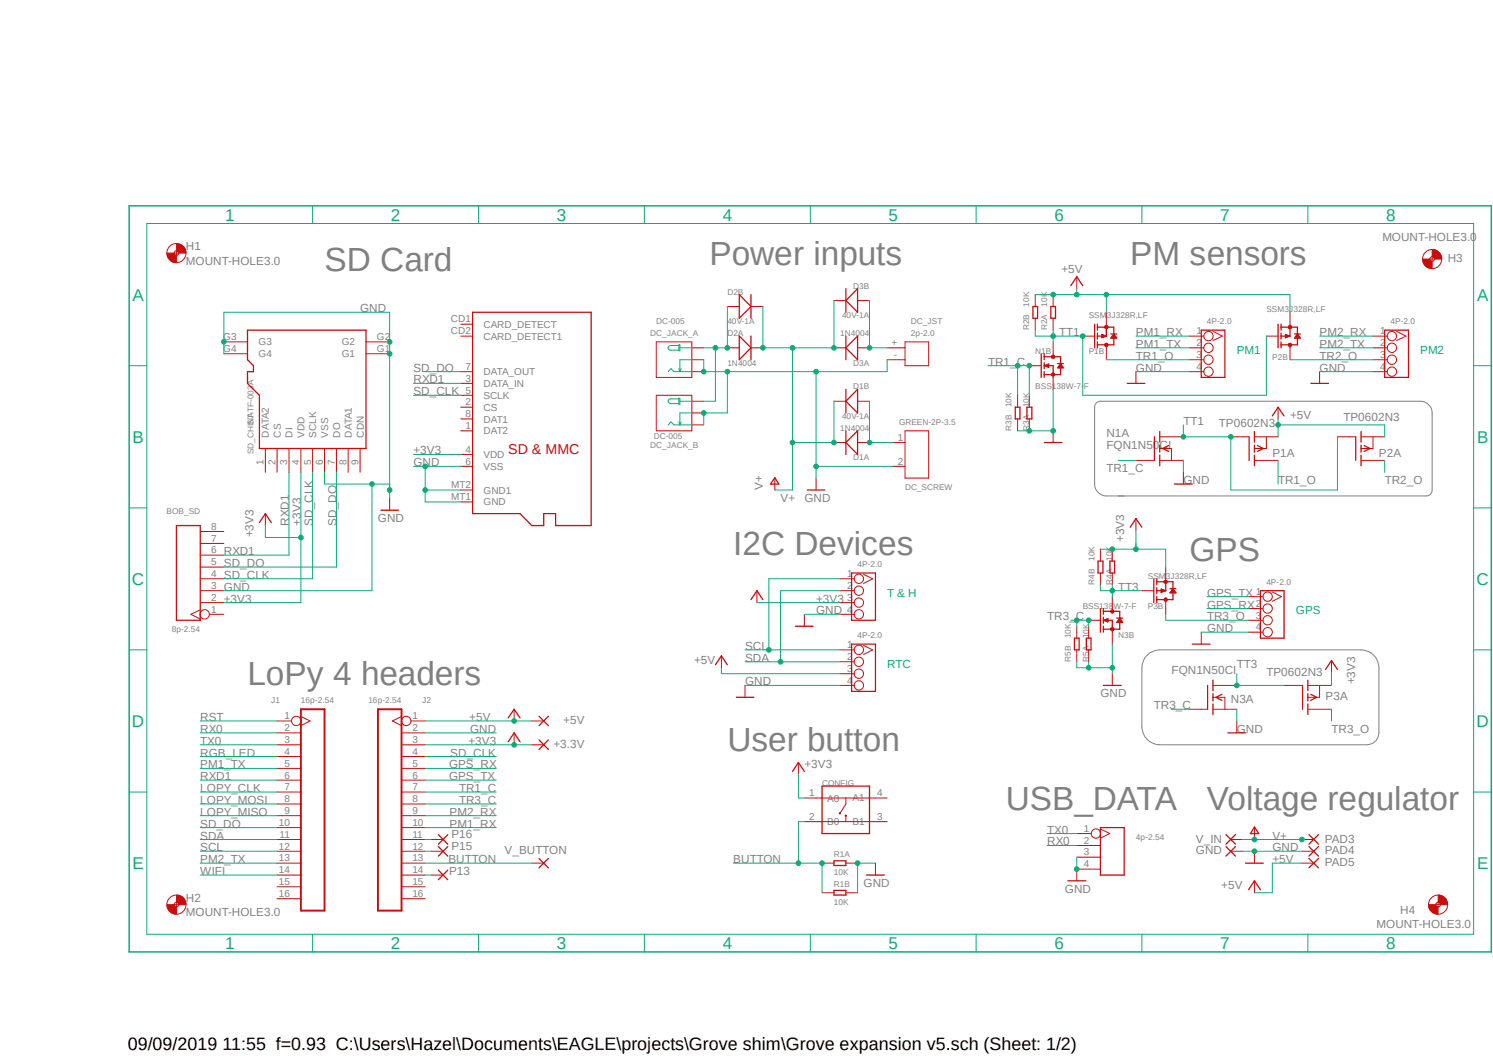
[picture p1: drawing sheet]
<svg xmlns="http://www.w3.org/2000/svg" width="297mm" height="210mm" viewBox="0 0 297 210" stroke-linecap="round" stroke-linejoin="round" font-family="sans-serif">
<path d="M25.4 40.6l271.7 149.1M297.1 40.6l-271.7 149.1" fill="none" stroke="#fff" stroke-width=".2"/>
<path d="M218.2 80l.7-.2h63.6a2.35 2.35 0 0 1 2.4 2.3v15.4a1.18 1.18 0 0 1-1.2 1.1h-63.6a2.35 2.35 0 0 1-2.3-2.3v-15.3v-.4zM228.2 130.3a3.7 3.7 0 0 1 2.5-1.1h40.1a3.6 3.6 0 0 1 3.5 3.6v13a2.43 2.43 0 0 1-2.4 2.3h-41.2a3.6 3.6 0 0 1-3.5-3.5v-11.8a3.7 3.7 0 0 1 1-2.5z" fill="none" stroke="#808080" stroke-width=".2"/>
<g fill="none" stroke="#c90d0c" stroke-width=".25">
<path d="M213 56.8l1.2-1.8 1.2 1.8M49.2 65.7h23.6v23.5h-21.2v-10.6l-2.4-2.4v-2.3h1.2v-1.2l-1.2-1.2zM147.1 66.8l2.3 2.4-2.3 2.3zM149.4 66.8v4.7M168.3 66.8v4.7M170.6 66.8v4.7l-2.3-2.3zM209 61h1v2.3h-1zM224.2 76.2h3.6M239 65.7h4.7v9.4h-4.7zM260.8 76.2h3.5M275.5 65.7h4.7v9.4h-4.7zM154.1 95l.8 1.3h-1.6z"/>
<path d="M160.6 97.5h3.5M168.3 85.7v4.7M170.6 85.7v4.7l-2.3-2.4zM204.3 81h1v2.3h-1zM207.7 88h3.5M51.6 103.9l1.2-1.7 1.2 1.7M75.8 101.5h3.5M169.4 114h4.8v9.4h-4.8zM250.7 117.5h4.7v9.4h-4.7zM146.5 138.7h3.5M169.4 128.1h4.8v9.4h-4.8zM237.2 128.1h3.5"/>
<path d="M101.1 142.8l1.2-1.7 1.2 1.7M101.1 147.5l1.2-1.7 1.2 1.7M157.6 153.4l1.2-1.8 1.2 1.8M165.9 171.2h2.4v.9h-2.4zM172.4 174h3.5M212.4 175.2h3.6M218.9 164.6h4.7v9.4h-4.7zM247.8 171.7h3.5M248.4 177l1.2-1.8 1.1 1.8M249.6 164.5l.8 1.3h-1.6z"/>
</g>
<g fill="none" stroke="#c90d0c" stroke-width=".2">
<path d="M209.5 58.6v2.4M214.2 55v2.4M44.5 68h4.7M44.5 70.4h4.7M72.8 68h4.7M72.8 70.4h4.7M130.6 68h7v7.1h-7zM137.6 69.2h2.4M137.6 71.5h2.4M137.6 73.9h2.4M144.7 69.2h2.4M149.4 69.2h2.4"/>
<path d="M165.9 69.2h2.4M170.6 69.2h2.4M176.5 69.2h3.5M176.5 71.5h3.5M180 68h4.7v4.7h-4.7zM204.8 78.6v2.4M209.5 63.3v2.4M226 73.9v2.3M236.6 66.8h2.9M236.6 69.2h2.9M236.6 71.5h2.9M236.6 73.9h2.9"/>
<path d="M241.3 65.9l1.9 .9-1.9 .9M262.5 73.9v2.3M273.1 66.8h2.9M273.1 69.2h2.9M273.1 71.5h2.9M273.1 73.9h2.9M277.8 65.9l1.9 .9-1.9 .9M52.8 89.2v4.7M55.1 89.2v4.7M57.5 89.2v4.7M59.9 89.2v4.7M62.2 89.2v4.7"/>
<path d="M64.6 89.2v4.7M66.9 89.2v4.7M69.3 89.2v4.7M71.6 89.2v4.7M77.5 99.1v2.4M154.1 95.1v2.4M162.3 95.1v2.4M165.9 88h2.4M170.6 88h2.4M177.7 88h2.3M177.7 92.8h2.3M180 85.7h4.7v9.4h-4.7z"/>
<path d="M204.8 83.3v2.4M209.5 85.7v2.3M52.8 102.2v2.3M167.1 115.1h2.9M167.1 117.5h2.9M167.1 119.8h2.9M171.8 114.2l1.8 .9-1.8 .9M248.4 118.7h2.8M253.1 117.7l1.8 1-1.8 .9M148.2 136.3v2.4M167.1 122.2h2.9M167.1 129.2h2.9"/>
<path d="M167.1 131.6h2.9M167.1 134h2.9M167.1 136.3h2.9M171.8 128.4l1.8 .8-1.8 1M239 125.7v2.4M248.4 121h2.8M248.4 123.4h2.8M248.4 125.7h2.8M102.3 141.1v2.3M102.3 145.8v2.3M158.8 151.6v2.4M163.5 171.7h2.4"/>
<path d="M168.3 171.7h2.3M174.2 171.7v2.3M214.2 165.8h2.9M214.2 168.1h4.7M214.2 170.5h4.7M218.9 164.8l1.9 1-1.9 .9M218.9 172.8h-4.7v2.4M249.6 164.6v2.4M249.6 169.3v2.4M249.6 175.2v2.3"/>
<circle cx="240.4" cy="73.9" r=".93"/>
<circle cx="240.4" cy="71.5" r=".93"/>
<circle cx="240.4" cy="66.8" r=".93"/>
<circle cx="240.4" cy="69.2" r=".93"/>
<circle cx="276.9" cy="69.2" r=".93"/>
<circle cx="276.9" cy="66.8" r=".93"/>
<circle cx="276.9" cy="71.5" r=".93"/>
<circle cx="276.9" cy="73.9" r=".93"/>
<circle cx="170.9" cy="117.5" r=".93"/>
<circle cx="170.9" cy="115.1" r=".93"/>
<circle cx="170.9" cy="119.8" r=".93"/>
<circle cx="252.2" cy="118.7" r=".93"/>
<circle cx="170.9" cy="134" r=".93"/>
<circle cx="170.9" cy="131.6" r=".93"/>
<circle cx="170.9" cy="129.2" r=".93"/>
<circle cx="170.9" cy="122.2" r=".93"/>
<circle cx="170.9" cy="136.3" r=".93"/>
<circle cx="252.2" cy="123.4" r=".93"/>
<circle cx="252.2" cy="121" r=".93"/>
<circle cx="252.2" cy="125.7" r=".93"/>
<circle cx="218" cy="165.8" r=".93"/>
</g>
<path d="M35.1 48.5a1.77 1.77 0 0 1 1.9 1.8h-1.4l-.3-.4h-.2z" fill-rule="evenodd" fill="#c90d0c"/>
<path d="M35.1 48.5a1.77 1.77 0 0 1 1.9 1.8h-1.4l-.3-.4h-.2z" fill="none" stroke="#c90d0c" stroke-width=".2"/>
<path d="M33.2 50.3h1.4l.3 .5h.2v1.4a1.84 1.84 0 0 1-1.9-1.9z" fill-rule="evenodd" fill="#c90d0c"/>
<g fill="none" stroke="#c90d0c" stroke-width=".2">
<path d="M33.2 50.3h1.4l.3 .5h.2v1.4a1.84 1.84 0 0 1-1.9-1.9zM34.6 50.3h1M35.1 49.9v.9"/>
<circle cx="35.1" cy="50.3" r="1.91"/>
<circle cx="35.1" cy="50.3" r=".46"/>
</g>
<path d="M35.1 178a1.84 1.84 0 0 1 1.9 1.9h-1.4l-.3-.4h-.2z" fill-rule="evenodd" fill="#c90d0c"/>
<path d="M35.1 178a1.84 1.84 0 0 1 1.9 1.9h-1.4l-.3-.4h-.2z" fill="none" stroke="#c90d0c" stroke-width=".2"/>
<path d="M33.2 179.9h1.4l.5 .5v1.4a1.84 1.84 0 0 1-1.9-1.9z" fill-rule="evenodd" fill="#c90d0c"/>
<g fill="none" stroke="#c90d0c" stroke-width=".2">
<path d="M33.2 179.9h1.4l.5 .5v1.4a1.84 1.84 0 0 1-1.9-1.9zM34.6 179.9h1M35.1 179.5v.9"/>
<circle cx="35.1" cy="179.9" r="1.91"/>
<circle cx="35.1" cy="179.9" r=".46"/>
</g>
<path d="M284.9 49.6a1.9 1.9 0 0 1 1.9 1.9h-1.4l-.2-.4h-.3z" fill-rule="evenodd" fill="#c90d0c"/>
<path d="M284.9 49.6a1.9 1.9 0 0 1 1.9 1.9h-1.4l-.2-.4h-.3z" fill="none" stroke="#c90d0c" stroke-width=".2"/>
<path d="M283 51.5h1.4l.1 .3 .4 .2v1.4a1.77 1.77 0 0 1-1.9-1.9z" fill-rule="evenodd" fill="#c90d0c"/>
<g fill="none" stroke="#c90d0c" stroke-width=".2">
<path d="M283 51.5h1.4l.1 .3 .4 .2v1.4a1.77 1.77 0 0 1-1.9-1.9zM284.4 51.5h1M284.9 51.1v.9"/>
<circle cx="284.9" cy="51.5" r="1.91"/>
<circle cx="284.9" cy="51.5" r=".46"/>
</g>
<path d="M286.1 178a1.84 1.84 0 0 1 1.9 1.9h-1.4l-.3-.4h-.2z" fill-rule="evenodd" fill="#c90d0c"/>
<path d="M286.1 178a1.84 1.84 0 0 1 1.9 1.9h-1.4l-.3-.4h-.2z" fill="none" stroke="#c90d0c" stroke-width=".2"/>
<path d="M284.2 179.9h1.4l.2 .4 .3 .1v1.4a1.91 1.91 0 0 1-1.9-1.9z" fill-rule="evenodd" fill="#c90d0c"/>
<g fill="none" stroke="#c90d0c" stroke-width=".2">
<path d="M91.7 76.2h2.3M91.7 78.6h2.3M91.7 73.9h2.3M91.7 64.5h2.3M91.7 66.8h2.3M256.3 66.8h.3M256.6 64.5v.6M256.6 68.6v.6M91.7 81h2.3M91.7 92.8h2.3M91.7 90.4h2.3M91.7 83.3h2.3"/>
<path d="M91.7 85.7h2.3M91.7 99.8h2.3M91.7 97.5h2.3M39.8 119.8h4.7M39.8 117.5h4.7M39.8 115.1h4.7M39.8 112.8h4.7M39.8 110.4h4.7M39.8 108.1h4.7M39.8 105.7h4.7M39.8 121.3l-1.8 .9 1.8 .9M41.7 122.2h2.8"/>
<path d="M143.5 130.4v2.4M160 122.2v2.3M284.2 179.9h1.4l.2 .4 .3 .1v1.4a1.91 1.91 0 0 1-1.9-1.9zM285.6 179.9h1M286.1 179.5v.9"/>
<circle cx="40.7" cy="122.2" r=".93"/>
<circle cx="286.1" cy="179.9" r="1.91"/>
<circle cx="286.1" cy="179.9" r=".46"/>
</g>
<g fill="none" stroke="#c90d0c" stroke-width=".25">
<path d="M94 62.1h23.6v42.4h-7.1v-2.3h-2.3v2.3h-2.4l-2.3-2.3h-9.5zM254.3 64.5v4.7M254.8 65.1h3.3v3.5h-3.3M254.8 64.5v1.2M254.8 66.3v1.1M254.8 68v1.2M254.8 66.8h1.5M255.7 66.5l.9 .3M255.7 66.5v.6M255.7 66.5l.6 .3M256.2 66.7l-.5 .4M256.3 66.8l-.6 .3"/>
<path d="M256.6 65.1v1.7M256.6 66.8l-.9 .3M257.5 66.4h1.2M258.1 66.4l.6 .8h-1.2zM258.1 66.8l-.3 .4M258.1 66.8l.3 .4M258.1 66.8l-.3 .3M258.1 66.8l.3 .3M35.1 104.5h4.7v18.9h-4.7zM142.3 132.2l1.2-1.8 1.2 1.8M158.2 124.5h3.6"/>
</g>
<path d="M256.4 68.3h.5v.5l-.3 .2-.2-.2-.1-.2h.5l-.2 .1-.3-.1z" fill-rule="evenodd" fill="#c90d0c"/>
<path d="M256.4 68.3h.5v.5l-.3 .2-.2-.2-.1-.2h.5l-.2 .1-.3-.1z" fill="none" stroke="#c90d0c" stroke-width=".2"/>
<path d="M256.4 64.8h.5v.5h-.5l-.1-.2 .3-.2 .2 .2-.2 .1-.3-.1z" fill-rule="evenodd" fill="#c90d0c"/>
<path d="M219.8 66.8h.3M220.1 64.5v.6M220.1 68.6v.6M251.9 66.8h2.4M256.4 64.8h.5v.5h-.5l-.1-.2 .3-.2 .2 .2-.2 .1-.3-.1zM256.6 62.1v2.4M256.6 69.2v2.3" fill="none" stroke="#c90d0c" stroke-width=".2"/>
<g fill="none" stroke="#c90d0c" stroke-width=".25">
<path d="M217.8 64.5v4.7M218.3 65.1h3.3v3.5h-3.3M218.3 64.5v1.2M218.3 66.3v1.1M218.3 68v1.2M218.3 66.8h1.5M219.2 66.5l.9 .3M219.2 66.5v.6M219.2 66.5l.6 .3M219.6 66.7l-.4 .4M219.8 66.8l-.6 .3M220.1 65.1v1.7"/>
<path d="M220.1 66.8l-.9 .3M221 66.4h1.2M221.6 66.4l.6 .8h-1.2zM221.6 66.8l-.3 .4M221.6 66.8l.3 .4M221.6 66.8l-.3 .3M221.6 66.8l.3 .3"/>
</g>
<path d="M219.8 68.3h.5l.2 .3-.2 .2-.2 .2-.3-.2v-.2h.4l-.1 .1-.3-.1z" fill-rule="evenodd" fill="#c90d0c"/>
<path d="M219.8 68.3h.5l.2 .3-.2 .2-.2 .2-.3-.2v-.2h.4l-.1 .1-.3-.1z" fill="none" stroke="#c90d0c" stroke-width=".2"/>
<path d="M219.8 64.8h.5l.2 .3-.2 .2h-.5v-.2l.3-.2 .1 .2-.1 .1-.3-.1z" fill-rule="evenodd" fill="#c90d0c"/>
<path d="M209.5 70.4v.6M209.5 74.5v.6M215.4 66.8h2.4M219.8 64.8h.5l.2 .3-.2 .2h-.5v-.2l.3-.2 .1 .2-.1 .1-.3-.1zM220.1 62.1v2.4M220.1 69.2v2.3" fill="none" stroke="#c90d0c" stroke-width=".2"/>
<g fill="none" stroke="#c90d0c" stroke-width=".25">
<path d="M207.1 70.4v4.7M207.7 71h3.3v3.5h-3.3M207.7 70.4v1.1M207.7 72.1v1.2M207.7 73.9v1.2M208 72.7h1.5v1.8M208 72.7l.6 .3M208.2 72.6l.4 .4M208.6 72.4l-.9 .3 .9 .3M208.6 72.4v.6M208.6 72.4l-.6 .3M210.4 72.3h1.1"/>
<path d="M211 72.3l.5 .9h-1.1zM211 72.7l.2 .5M211 72.7l-.3 .5M211 72.7l.2 .3M211 72.7l-.3 .3"/>
</g>
<path d="M209.3 70.7h.5v.5h-.5l-.2-.2 .4-.2 .1 .2-.1 .1-.4-.1z" fill-rule="evenodd" fill="#c90d0c"/>
<path d="M209.3 70.7h.5v.5h-.5l-.2-.2 .4-.2 .1 .2-.1 .1-.4-.1z" fill="none" stroke="#c90d0c" stroke-width=".2"/>
<path d="M209.3 74.3l.2-.2 .3 .2v.4l-.3 .1-.2-.1-.2-.2 .4-.1 .1 .1h-.5z" fill-rule="evenodd" fill="#c90d0c"/>
<g fill="none" stroke="#c90d0c" stroke-width=".2">
<path d="M165.9 59.8h2.4M170.6 59.8h2.4M206 58.6v2.4M144.7 61h2.4M149.4 61h2.4M165.9 79.8h2.4M170.6 79.8h2.4M202.4 78.6v2.4M204.8 72.7h2.3M206 63.3v2.4M209.3 74.3l.2-.2 .3 .2v.4l-.3 .1-.2-.1-.2-.2 .4-.1 .1 .1h-.5zM209.5 68v2.4"/>
<path d="M209.5 75.1v2.3M202.4 83.3v2.4M221.3 109.2v2.4M221.3 114v2.3M231.6 117.5h.3M231.9 115.1v.6M231.9 119.3v.5M216.6 124.5v2.4M216.6 129.2v2.4M221.3 134v2.3M55.1 143.4h2.9M55.1 145.8h4.8"/>
<path d="M55.1 148.1h4.8M55.1 150.5h4.8M55.1 152.8h4.8M55.1 155.2h4.8M55.1 157.5h4.8M55.1 159.9h4.8M59.9 142.5l1.8 .9-1.8 .9M79.9 145.8h4.7M79.9 148.1h4.7M79.9 150.5h4.7M79.9 152.8h4.7M79.9 155.2h4.7"/>
<path d="M79.9 157.5h4.7M79.9 159.9h4.7M79.9 142.5l-1.8 .9 1.8 .9M81.7 143.4h2.9M105.8 143.4h2.4M105.8 148.1h2.4M55.1 162.2h4.8M55.1 164.6h4.8M55.1 167h4.8M55.1 169.3h4.8M55.1 171.7h4.8M55.1 174h4.8"/>
<path d="M55.1 176.4h4.8M55.1 178.7h4.8M79.9 162.2h4.7M79.9 164.6h4.7M79.9 167h4.7M79.9 169.3h4.7M79.9 171.7h4.7M79.9 174h4.7M79.9 176.4h4.7M79.9 178.7h4.7M105.8 171.7h2.4M163.5 177.5h2.4"/>
<path d="M168.3 177.5h2.3M244.9 167h2.3M244.9 169.3h2.3M259 167h2.3M259 169.3h2.3M259 171.7h2.3"/>
<circle cx="58.9" cy="143.4" r=".93"/>
<circle cx="80.8" cy="143.4" r=".93"/>
</g>
<g fill="none" stroke="#c90d0c" stroke-width=".25">
<path d="M147.1 58.6l2.3 2.4-2.3 2.3zM149.4 58.6v4.7M168.3 57.4v4.7M170.6 57.4v4.7l-2.3-2.3zM168.3 77.4v4.7M170.6 77.4v4.7l-2.3-2.3zM205.5 61h.9v2.3h-.9zM202 81h.9v2.3h-.9zM220.8 111.6h.9v2.4h-.9zM229.5 115.1v4.7M230.1 115.7h3.2v3.6h-3.2M230.1 115.1v1.2"/>
<path d="M230.1 116.9v1.2M230.1 118.7v1.1M230.1 117.5h1.5M231 117.2l.9 .3M231 117.2v.6M231 117.2l.6 .3M231.4 117.3l-.4 .5M231.6 117.5l-.6 .3M231.9 115.7v1.8M231.9 117.5l-.9 .3M232.7 117.1h1.2M233.3 117.1l.6 .8h-1.2z"/>
<path d="M233.3 117.5l-.3 .4M233.3 117.5l.3 .4M233.3 117.5l-.3 .3M233.3 117.5l.3 .3M216.1 126.9h.9v2.3h-.9zM219.5 136.3h3.6M107.2 142.5l1.9 1.8M107.2 147.2l1.9 1.9M109.1 142.5l-1.9 1.8M109.1 147.2l-1.9 1.9M107.2 170.7l1.9 1.9M109.1 170.7l-1.9 1.9"/>
<path d="M165.9 177.1h2.4v.9h-2.4zM243.9 166l1.9 1.9M243.9 168.4l1.9 1.9M245.8 166l-1.9 1.9M245.8 168.4l-1.9 1.9M260.4 166l1.9 1.9M260.4 168.4l1.9 1.9M260.4 170.7l1.9 1.9M262.3 166l-1.9 1.9M262.3 168.4l-1.9 1.9M262.3 170.7l-1.9 1.9"/>
</g>
<path d="M59.9 141.1h4.7v40h-4.7zM75.2 141.1h4.7v40h-4.7z" fill="none" stroke="#c90d0c" stroke-width=".38"/>
<path d="M231.6 119l.3-.1 .2 .1 .1 .3-.1 .2h-.5l-.1-.2 .5-.1-.1 .2-.4-.1z" fill-rule="evenodd" fill="#c90d0c"/>
<path d="M231.6 119l.3-.1 .2 .1 .1 .3-.1 .2h-.5l-.1-.2 .5-.1-.1 .2-.4-.1z" fill="none" stroke="#c90d0c" stroke-width=".2"/>
<path d="M231.6 115.4h.5l.1 .3-.1 .3-.2 .1-.3-.1-.1-.3 .5-.1-.1 .2-.4-.1z" fill-rule="evenodd" fill="#c90d0c"/>
<path d="M227.2 117.5h2.3M231.6 115.4h.5l.1 .3-.1 .3-.2 .1-.3-.1-.1-.3 .5-.1-.1 .2-.4-.1zM231.9 112.8v2.3M231.9 119.8v2.4M221.3 121v.6M221.3 125.1v.6" fill="none" stroke="#c90d0c" stroke-width=".2"/>
<g fill="none" stroke="#c90d0c" stroke-width=".25">
<path d="M218.9 121v4.7M219.5 121.6h3.3v3.5h-3.3M219.5 121v1.2M219.5 122.8v1.2M219.5 124.5v1.2M219.8 123.4h1.5v1.7M219.8 123.4l.6 .3M220 123.2l.4 .5M220.4 123.1l-.9 .3 .9 .3M220.4 123.1v.6M220.4 123.1l-.6 .3M222.2 122.9h1.2"/>
<path d="M222.8 122.9l.6 .9h-1.2zM222.8 123.4l.3 .4M222.8 123.4l-.3 .4M222.8 123.4l.3 .3M222.8 123.4l-.3 .3"/>
</g>
<path d="M221 121.4l.3-.2 .2 .2v.4l-.2 .2-.3-.2-.1-.2h.5l-.1 .1-.4-.1z" fill-rule="evenodd" fill="#c90d0c"/>
<path d="M221 121.4l.3-.2 .2 .2v.4l-.2 .2-.3-.2-.1-.2h.5l-.1 .1-.4-.1z" fill="none" stroke="#c90d0c" stroke-width=".2"/>
<path d="M221 124.9h.5v.5h-.5l-.1-.3 .4-.1 .1 .1-.1 .2-.4-.2z" fill-rule="evenodd" fill="#c90d0c"/>
<g fill="none" stroke="#c90d0c" stroke-width=".2">
<path d="M130.6 78.6h7v7.1h-7zM137.6 79.8h2.4M137.6 84.5h2.4M137.6 82.1h2.4M218.9 109.2v2.4M218.9 114v2.3M221.3 118.7v2.3M226 103.1v2.4M214.2 124.5v2.4M214.2 129.2v2.4M216.6 123.4h2.3M221 124.9h.5v.5h-.5l-.1-.3 .4-.1 .1 .1-.1 .2-.4-.2z"/>
<path d="M221.3 125.7v2.4M160 158.7h16.5M168.3 158.7v1.2l-1.2 1.9M160 163.4h16.5M168.3 162.2v1.2"/>
</g>
<path d="M218.4 111.6h1v2.4h-1zM224.8 104.9l1.2-1.8 1.2 1.8M213.7 126.9h1v2.3h-1zM163.5 156.3h9.5v9.5h-9.5z" fill="none" stroke="#c90d0c" stroke-width=".25"/>
<circle cx="167.1" cy="161.8" r=".13" fill="#c90d0c"/>
<circle cx="167.1" cy="161.8" r=".13" fill="none" stroke="#c90d0c" stroke-width=".2"/>
<circle cx="168.3" cy="162.2" r=".13" fill="#c90d0c"/>
<g fill="none" stroke="#c90d0c" stroke-width=".2">
<path d="M226 91.6h3.6M230.7 86.9h4.7M230.7 89.2h2.3v2.4M230.7 91.6h4.7M235.4 93.9v2.4M244.9 86.9h3.5M249.6 86.9h4.7M249.6 91.6h4.7M251.9 86.9v2.3h-2.3M254.3 81v2.3M266.1 86.9h3.5M270.8 86.9h4.7"/>
<path d="M270.8 91.6h4.7M273.1 86.9v2.3h-2.3M150.6 117.5v2.3M241.3 138.7h2.4v2.4M241.3 136.3h4.7M255.4 136.3h3.6M260.2 136.3h4.7M262.5 136.3v2.4h-2.3M264.9 131.4v2.3M236.6 141.1h3.6M241.3 141.1h4.7M246 143.4v2.4"/>
<path d="M260.2 141.1h4.7M85.8 174h2.3M85.8 167h2.3M85.8 169.3h2.3"/>
<circle cx="168.3" cy="162.2" r=".13"/>
</g>
<g fill="none" stroke="#c90d0c" stroke-width=".25">
<path d="M229.7 86.9v4.7M230.7 85.8v2.1M230.7 88.5v1.4M230.7 90.5v2.1M232.5 88.6l-1.2 .6 1.2 .6M233.6 96.3h3.6M248.5 86.9v4.7M249.6 85.8v2.1M249.6 88.5v1.4M249.6 90.5v2.1M250.1 88.6l1.2 .6-1.2 .6M253.1 82.7l1.2-1.7 1.1 1.7"/>
<path d="M269.7 86.9v4.7M270.8 85.8v2.1M270.8 88.5v1.4M270.8 90.5v2.1M271.4 88.6l1.1 .6-1.1 .6M149.4 119.3l1.2-1.8 1.2 1.8M240.2 136.3v4.8M241.3 135.3v2.1M241.3 138v1.4M241.3 140v2.1M243.1 138.1l-1.2 .6 1.2 .6M259.1 136.3v4.8"/>
<path d="M260.2 135.3v2.1M260.2 138v1.4M260.2 140v2.1M260.8 138.1l1.1 .6-1.1 .6M263.7 133.1l1.2-1.7 1.2 1.7M244.3 145.8h3.5M87.2 173.1l1.9 1.9M87.2 166l1.9 1.9M87.2 168.4l1.9 1.9M89.1 173.1l-1.9 1.9M89.1 166l-1.9 1.9M89.1 168.4l-1.9 1.9"/>
</g>
<path d="M25.7 40.9h271v148.4h-271z" fill="none" stroke="#0dab76" stroke-width=".3"/>
<g fill="none" stroke="#0dab76" stroke-width=".2">
<path d="M29.2 44.4h264v141.4h-264zM62.2 40.9v3.5M95.2 40.9v3.5M128.2 40.9v3.5M161.2 40.9v3.5M194.2 40.9v3.5M227.2 40.9v3.5M260.2 40.9v3.5M25.7 72.7h3.5M132.9 73.9l.6-.6 .6 .6h3.5M135 68.7h-1.6a.47 .47 0 0 0-.5 .5 .47 .47 0 0 0 .5 .4h1.6M135 79.3h-1.6a.47 .47 0 0 0-.5 .5 .47 .47 0 0 0 .5 .5h1.6"/>
<path d="M135 68.6h.3v1.2h-.3zM135 79.2h.3v1.2h-.3zM135 73.3l.3 .6M135.3 69.2h2.3M135.3 79.8h2.3M135.5 73.3l-.2 .6M137.6 71.5h-2.3v2.4M202.4 72.7h2.4v5.9M220.1 71.5h16.5M226 66.8h10.6M262.5 66.8h10.6M293.2 72.7h3.5"/>
<path d="M132.9 84.5l.6-.6 .6 .6h3.5M135 83.9l.3 .6M135.5 83.9l-.2 .6M137.6 82.1h-2.3v2.4M254.3 91.6v4.7M25.7 101h3.5M293.2 101h3.5M25.7 129.2h3.5M293.2 129.2h3.5M25.7 157.5h3.5M84.6 157.5h14.1M293.2 157.5h3.5"/>
<path d="M84.6 162.2h14.1M84.6 164.6h14.1M62.2 185.8v3.5M95.2 185.8v3.5M128.2 185.8v3.5M161.2 185.8v3.5M194.2 185.8v3.5M227.2 185.8v3.5M260.2 185.8v3.5"/>
</g>
<circle cx="204.8" cy="72.7" r=".46" fill="#0dab76"/>
<g fill="none" stroke="#0dab76" stroke-width=".2">
<path d="M196.6 72.7h5.8v5.9"/>
<circle cx="204.8" cy="72.7" r=".46"/>
</g>
<circle cx="202.4" cy="72.7" r=".46" fill="#0dab76"/>
<g fill="none" stroke="#0dab76" stroke-width=".2">
<path d="M222.5 91.6h3.5M167.1 115.1h-14.1v14.1h-4.8"/>
<circle cx="202.4" cy="72.7" r=".46"/>
</g>
<circle cx="153" cy="129.2" r=".46" fill="#0dab76"/>
<g fill="none" stroke="#0dab76" stroke-width=".2">
<path d="M167.1 117.5h-11.8v14.1M148.2 131.6h18.9M153 129.2h14.1M39.8 169.3h15.3"/>
<circle cx="153" cy="129.2" r=".46"/>
</g>
<circle cx="155.3" cy="131.6" r=".46" fill="#0dab76"/>
<g fill="none" stroke="#0dab76" stroke-width=".2">
<path d="M240.1 118.7h8.3M216.6 123.4v1.1M240.1 121h8.3M84.6 155.2h14.1M84.6 152.8h14.1M84.6 159.9h14.1M233 141.1h3.6M39.8 167h15.3"/>
<circle cx="155.3" cy="131.6" r=".46"/>
</g>
<circle cx="216.6" cy="123.4" r=".46" fill="#0dab76"/>
<g fill="none" stroke="#0dab76" stroke-width=".2">
<path d="M213 123.4h3.6"/>
<circle cx="216.6" cy="123.4" r=".46"/>
</g>
<circle cx="214.2" cy="123.4" r=".46" fill="#0dab76"/>
<g fill="none" stroke="#0dab76" stroke-width=".2">
<path d="M226 69.2h10.6M256.6 71.5h16.5M262.5 69.2h10.6M275.5 91.6v2.3M214.2 123.4v1.1M39.8 152.8h15.3M39.8 171.7h15.3"/>
<circle cx="214.2" cy="123.4" r=".46"/>
</g>
<circle cx="259" cy="167" r=".46" fill="#0dab76"/>
<g fill="none" stroke="#0dab76" stroke-width=".2">
<path d="M247.2 167h11.8"/>
<circle cx="259" cy="167" r=".46"/>
</g>
<circle cx="249.6" cy="167" r=".46" fill="#0dab76"/>
<g fill="none" stroke="#0dab76" stroke-width=".2">
<path d="M151.8 69.2h14.1M157.6 69.2v18.8"/>
<circle cx="249.6" cy="167" r=".46"/>
</g>
<circle cx="157.7" cy="69.2" r=".46" fill="#0dab76"/>
<g fill="none" stroke="#0dab76" stroke-width=".2">
<path d="M165.9 88h-8.3v9.5"/>
<circle cx="157.7" cy="69.2" r=".46"/>
</g>
<circle cx="157.7" cy="88" r=".46" fill="#0dab76"/>
<g fill="none" stroke="#0dab76" stroke-width=".2">
<path d="M151.8 61v8.2M154.1 97.5h3.5"/>
<circle cx="157.7" cy="88" r=".46"/>
</g>
<circle cx="151.8" cy="69.2" r=".46" fill="#0dab76"/>
<g fill="none" stroke="#0dab76" stroke-width=".2">
<path d="M165.9 59.8v9.4"/>
<circle cx="151.8" cy="69.2" r=".46"/>
</g>
<circle cx="165.9" cy="69.2" r=".46" fill="#0dab76"/>
<g fill="none" stroke="#0dab76" stroke-width=".2">
<path d="M165.9 79.8v8.2"/>
<circle cx="165.9" cy="69.2" r=".46"/>
</g>
<circle cx="165.9" cy="88" r=".46" fill="#0dab76"/>
<g fill="none" stroke="#0dab76" stroke-width=".2">
<path d="M144.7 61v8.2h-4.7"/>
<circle cx="165.9" cy="88" r=".46"/>
</g>
<circle cx="144.7" cy="69.2" r=".46" fill="#0dab76"/>
<g fill="none" stroke="#0dab76" stroke-width=".2">
<path d="M142.3 69.2v10.6h-2.3"/>
<circle cx="144.7" cy="69.2" r=".46"/>
</g>
<circle cx="142.3" cy="69.2" r=".46" fill="#0dab76"/>
<g fill="none" stroke="#0dab76" stroke-width=".2">
<path d="M173 59.8v9.4h3.5"/>
<circle cx="142.3" cy="69.2" r=".46"/>
</g>
<circle cx="173" cy="69.2" r=".46" fill="#0dab76"/>
<g fill="none" stroke="#0dab76" stroke-width=".2">
<path d="M173 79.8v8.2h4.7"/>
<circle cx="173" cy="69.2" r=".46"/>
</g>
<circle cx="173" cy="88" r=".46" fill="#0dab76"/>
<g fill="none" stroke="#0dab76" stroke-width=".2">
<path d="M82.3 78.6h9.4M62.2 93.9v21.2h-17.7M84.6 150.5h14.1M145.9 171.7h17.6M158.8 163.4h1.2"/>
<circle cx="173" cy="88" r=".46"/>
</g>
<circle cx="158.8" cy="171.7" r=".46" fill="#0dab76"/>
<g fill="none" stroke="#0dab76" stroke-width=".2">
<path d="M158.8 163.4v8.3M163.5 171.7v5.8"/>
<circle cx="158.8" cy="171.7" r=".46"/>
</g>
<circle cx="163.5" cy="171.7" r=".46" fill="#0dab76"/>
<g fill="none" stroke="#0dab76" stroke-width=".2">
<path d="M82.3 76.2h9.4M84.6 73.9h7.1M57.5 93.9v16.5h-13M66.9 93.9v18.9h-22.4M39.8 155.2h15.3M39.8 164.6h15.3M84.6 171.7h21.2M247.2 169.3h11.8"/>
<circle cx="163.5" cy="171.7" r=".46"/>
</g>
<circle cx="249.6" cy="169.3" r=".46" fill="#0dab76"/>
<g fill="none" stroke="#0dab76" stroke-width=".2">
<path d="M176.5 71.5v2.4h-14.2v18.9h15.4"/>
<circle cx="249.6" cy="169.3" r=".46"/>
</g>
<circle cx="162.3" cy="73.9" r=".46" fill="#0dab76"/>
<g fill="none" stroke="#0dab76" stroke-width=".2">
<path d="M140 71.5v2.4h4.7"/>
<circle cx="162.3" cy="73.9" r=".46"/>
</g>
<circle cx="140" cy="73.9" r=".46" fill="#0dab76"/>
<g fill="none" stroke="#0dab76" stroke-width=".2">
<path d="M144.7 73.9h17.6M162.3 92.8v2.3"/>
<circle cx="140" cy="73.9" r=".46"/>
</g>
<circle cx="162.3" cy="92.8" r=".46" fill="#0dab76"/>
<g fill="none" stroke="#0dab76" stroke-width=".2">
<path d="M144.7 73.9v8.2h-4.7"/>
<circle cx="162.3" cy="92.8" r=".46"/>
</g>
<circle cx="144.7" cy="73.9" r=".46" fill="#0dab76"/>
<g fill="none" stroke="#0dab76" stroke-width=".2">
<path d="M140 82.1v2.4"/>
<circle cx="144.7" cy="73.9" r=".46"/>
</g>
<circle cx="140" cy="82.1" r=".46" fill="#0dab76"/>
<circle cx="140" cy="82.1" r=".46" fill="none" stroke="#0dab76" stroke-width=".2"/>
<circle cx="44.5" cy="68" r=".46" fill="#0dab76"/>
<g fill="none" stroke="#0dab76" stroke-width=".2">
<path d="M77.5 62.1h-33v8.3"/>
<circle cx="44.5" cy="68" r=".46"/>
</g>
<circle cx="77.5" cy="68" r=".46" fill="#0dab76"/>
<g fill="none" stroke="#0dab76" stroke-width=".2">
<path d="M77.5 62.1v8.3"/>
<circle cx="77.5" cy="68" r=".46"/>
</g>
<circle cx="77.5" cy="70.4" r=".46" fill="#0dab76"/>
<g fill="none" stroke="#0dab76" stroke-width=".2">
<path d="M77.5 70.4v28.7M64.6 93.9v2.4h12.9"/>
<circle cx="77.5" cy="70.4" r=".46"/>
</g>
<circle cx="77.5" cy="97.5" r=".46" fill="#0dab76"/>
<g fill="none" stroke="#0dab76" stroke-width=".2">
<path d="M74 96.3v21.2h-29.5"/>
<circle cx="77.5" cy="97.5" r=".46"/>
</g>
<circle cx="74" cy="96.3" r=".46" fill="#0dab76"/>
<g fill="none" stroke="#0dab76" stroke-width=".2">
<path d="M148.2 136.3h18.9M174.2 171.7h-3.6v5.8"/>
<circle cx="74" cy="96.3" r=".46"/>
</g>
<circle cx="170.6" cy="171.7" r=".46" fill="#0dab76"/>
<g fill="none" stroke="#0dab76" stroke-width=".2">
<path d="M226 73.9h10.6M262.5 73.9h10.6M239 125.7h9.4M84.6 145.8h14.1M214.2 170.5v2.3"/>
<circle cx="170.6" cy="171.7" r=".46"/>
</g>
<circle cx="214.2" cy="172.8" r=".46" fill="#0dab76"/>
<g fill="none" stroke="#0dab76" stroke-width=".2">
<path d="M204.8 85.7h4.7"/>
<circle cx="214.2" cy="172.8" r=".46"/>
</g>
<circle cx="209.5" cy="85.7" r=".46" fill="#0dab76"/>
<g fill="none" stroke="#0dab76" stroke-width=".2">
<path d="M209.5 77.4v8.3M202.4 85.7h2.4"/>
<circle cx="209.5" cy="85.7" r=".46"/>
</g>
<circle cx="204.8" cy="85.7" r=".46" fill="#0dab76"/>
<g fill="none" stroke="#0dab76" stroke-width=".2">
<path d="M82.3 92.8h9.4M84.6 92.8v4.7h7.1M160 122.2h7.1"/>
<circle cx="204.8" cy="85.7" r=".46"/>
</g>
<circle cx="84.6" cy="92.8" r=".46" fill="#0dab76"/>
<g fill="none" stroke="#0dab76" stroke-width=".2">
<path d="M84.6 97.5v2.3h7.1"/>
<circle cx="84.6" cy="92.8" r=".46"/>
</g>
<circle cx="84.6" cy="97.5" r=".46" fill="#0dab76"/>
<g fill="none" stroke="#0dab76" stroke-width=".2">
<path d="M235.4 91.6v2.3M216.6 131.6v1.2h4.7M221.3 128.1v5.9"/>
<circle cx="84.6" cy="97.5" r=".46"/>
</g>
<circle cx="221.3" cy="132.8" r=".46" fill="#0dab76"/>
<g fill="none" stroke="#0dab76" stroke-width=".2">
<path d="M214.2 131.6v1.2h2.4"/>
<circle cx="221.3" cy="132.8" r=".46"/>
</g>
<circle cx="216.6" cy="132.8" r=".46" fill="#0dab76"/>
<g fill="none" stroke="#0dab76" stroke-width=".2">
<path d="M39.8 148.1h15.3M39.8 145.8h15.3M39.8 143.4h15.3M39.8 150.5h15.3M39.8 157.5h15.3M39.8 159.9h15.3M84.6 143.4h21.2M246 141.1v2.3M39.8 162.2h15.3M208.3 165.8h5.9M208.3 168.1h5.9"/>
<circle cx="216.6" cy="132.8" r=".46"/>
</g>
<circle cx="102.3" cy="143.4" r=".46" fill="#0dab76"/>
<g fill="none" stroke="#0dab76" stroke-width=".2">
<path d="M214.2 57.4v1.2h5.9v3.5M259 171.7h-5.9v5.8h-3.5"/>
<circle cx="102.3" cy="143.4" r=".46"/>
</g>
<circle cx="214.2" cy="58.6" r=".46" fill="#0dab76"/>
<g fill="none" stroke="#0dab76" stroke-width=".2">
<path d="M209.5 58.6h4.7"/>
<circle cx="214.2" cy="58.6" r=".46"/>
</g>
<circle cx="209.5" cy="58.6" r=".46" fill="#0dab76"/>
<g fill="none" stroke="#0dab76" stroke-width=".2">
<path d="M206 58.6h3.5M220.1 58.6h36.5v3.5"/>
<circle cx="209.5" cy="58.6" r=".46"/>
</g>
<circle cx="220.1" cy="58.6" r=".46" fill="#0dab76"/>
<g fill="none" stroke="#0dab76" stroke-width=".2">
<path d="M254.3 83.3v1.2M143.5 132.8v1.2h23.6"/>
<circle cx="220.1" cy="58.6" r=".46"/>
</g>
<circle cx="254.3" cy="84.5" r=".46" fill="#0dab76"/>
<g fill="none" stroke="#0dab76" stroke-width=".2">
<path d="M254.3 86.9v-2.4h21.2v2.4M84.6 148.1h21.2M158.8 154v4.7h1.2"/>
<circle cx="254.3" cy="84.5" r=".46"/>
</g>
<circle cx="102.3" cy="148.1" r=".46" fill="#0dab76"/>
<g fill="none" stroke="#0dab76" stroke-width=".2">
<path d="M59.9 93.9v25.9h-15.4M52.8 104.5v2.4h7.1"/>
<circle cx="102.3" cy="148.1" r=".46"/>
</g>
<circle cx="59.9" cy="106.9" r=".46" fill="#0dab76"/>
<g fill="none" stroke="#0dab76" stroke-width=".2">
<path d="M82.3 90.4h9.4M150.6 119.8h16.5M221.3 109.2h10.6M226 108.1v1.1"/>
<circle cx="59.9" cy="106.9" r=".46"/>
</g>
<circle cx="226" cy="109.2" r=".46" fill="#0dab76"/>
<g fill="none" stroke="#0dab76" stroke-width=".2">
<path d="M218.9 109.2h2.4"/>
<circle cx="226" cy="109.2" r=".46"/>
</g>
<circle cx="221.3" cy="109.2" r=".46" fill="#0dab76"/>
<g fill="none" stroke="#0dab76" stroke-width=".2">
<path d="M235.4 84.5v2.4h9.5v10.6M226 105.5v3.7M231.9 109.2v3.6M264.9 133.7v2.6M39.8 174h15.3"/>
<circle cx="221.3" cy="109.2" r=".46"/>
</g>
<circle cx="244.9" cy="86.9" r=".46" fill="#0dab76"/>
<g fill="none" stroke="#0dab76" stroke-width=".2">
<path d="M266.1 86.9v10.6h-21.2"/>
<circle cx="244.9" cy="86.9" r=".46"/>
</g>
<circle cx="235.4" cy="86.9" r=".46" fill="#0dab76"/>
<g fill="none" stroke="#0dab76" stroke-width=".2">
<path d="M209.5 65.7v2.3"/>
<circle cx="235.4" cy="86.9" r=".46"/>
</g>
<circle cx="209.5" cy="66.8" r=".46" fill="#0dab76"/>
<g fill="none" stroke="#0dab76" stroke-width=".2">
<path d="M206 65.7v1.1h9.4v11.8"/>
<circle cx="209.5" cy="66.8" r=".46"/>
</g>
<circle cx="215.4" cy="66.8" r=".46" fill="#0dab76"/>
<g fill="none" stroke="#0dab76" stroke-width=".2">
<path d="M251.9 66.8v11.8h-36.5M221.3 116.3v2.4M221.3 117.5h5.9M231.9 122.2v1.2h16.5M264.9 141.1v2.3"/>
<circle cx="215.4" cy="66.8" r=".46"/>
</g>
<circle cx="221.3" cy="117.5" r=".46" fill="#0dab76"/>
<g fill="none" stroke="#0dab76" stroke-width=".2">
<path d="M218.9 116.3v1.2h2.4M246 134v2.3h9.4"/>
<circle cx="221.3" cy="117.5" r=".46"/>
</g>
<circle cx="246" cy="136.3" r=".46" fill="#0dab76"/>
<g fill="none" stroke="#0dab76" stroke-width=".2">
<path d="M84.6 167h1.2M84.6 169.3h1.2M84.6 174h1.2"/>
<circle cx="246" cy="136.3" r=".46"/>
</g>
<g font-size="6.6" fill="#808080">
<text x="64.6" y="53.9">SD Card</text>
<text x="141.1" y="52.7">Power inputs</text>
<text x="224.8" y="52.7">PM sensors</text>
<text x="145.9" y="110.4">I2C Devices</text>
<text x="236.6" y="111.6">GPS</text>
<text x="49.2" y="136.3">LoPy 4 headers</text>
<text x="144.7" y="149.3">User button</text>
<text x="200.1" y="161.1">USB_DATA</text>
<text x="240.1" y="161.1">Voltage regulator</text>
</g>
<text font-size="3.6" x="25.4" y="208.9">09/09/2019 11:55 f=0.93 C:\Users\Hazel\Documents\EAGLE\projects\Grove shim\Grove expansion v5.sch (Sheet: 1/2)</text>
<g font-size="3.4" fill="#0dab76">
<text x="44.8" y="43.9">1</text>
<text x="77.8" y="43.9">2</text>
<text x="110.8" y="43.9">3</text>
<text x="143.8" y="43.9">4</text>
<text x="176.7" y="43.9">5</text>
<text x="209.8" y="43.9">6</text>
<text x="242.7" y="43.9">7</text>
<text x="275.7" y="43.9">8</text>
<text x="26.3" y="59.8">A</text>
<text x="293.8" y="59.8">A</text>
<text x="26.3" y="88.1">B</text>
<text x="293.8" y="88.1">B</text>
<text x="26.2" y="116.3">C</text>
<text x="293.7" y="116.3">C</text>
<text x="26.2" y="144.6">D</text>
<text x="293.7" y="144.6">D</text>
<text x="26.3" y="172.8">E</text>
<text x="293.8" y="172.8">E</text>
<text x="44.8" y="188.8">1</text>
<text x="77.8" y="188.8">2</text>
<text x="110.8" y="188.8">3</text>
<text x="143.8" y="188.8">4</text>
<text x="176.7" y="188.8">5</text>
<text x="209.8" y="188.8">6</text>
<text x="242.7" y="188.8">7</text>
<text x="275.7" y="188.8">8</text>
</g>
<text font-size="2.8" fill="#c90d0c" x="101.1" y="90.4">SD &amp; MMC</text>
<g font-size="2.3" fill="#808080">
<text x="275" y="47.9">MOUNT-HOLE3.0</text>
<text x="37" y="52.6">MOUNT-HOLE3.0</text>
<text x="37" y="49.8">H1</text>
<text x="288" y="52.2">H3</text>
<text x="211.2" y="54.4">+5V</text>
<text x="71.6" y="62.1">GND</text>
<text x="210.7" y="66.8">TT1</text>
<text x="226" y="66.8">PM1_RX</text>
<text x="226" y="71.5">TR1_O</text>
<text x="226" y="69.2">PM1_TX</text>
<text x="262.5" y="66.8">PM2_RX</text>
<text x="262.5" y="71.5">TR2_O</text>
<text x="262.5" y="69.2">PM2_TX</text>
<text x="82.3" y="76.2">RXD1</text>
<text x="82.3" y="73.9">SD_DO</text>
<text x="196.6" y="72.7">TR1_C</text>
<text x="226" y="73.9">GND</text>
<text x="262.5" y="73.9">GND</text>
<text x="82.3" y="78.6">SD_CLK</text>
<text x="256.6" y="83.3">+5V</text>
<text x="267.3" y="83.8">TP0602N3</text>
<text x="220.1" y="89.2">FQN1N50CI</text>
<text x="220.1" y="86.9">N1A</text>
<text x="235.4" y="84.5">TT1</text>
<text x="242.5" y="85">TP0602N3</text>
<text x="82.3" y="92.8">GND</text>
<text x="82.3" y="90.4">+3V3</text>
<text x="220.1" y="93.9">TR1_C</text>
<text x="253.1" y="90.8">P1A</text>
<text x="274.3" y="90.8">P2A</text>
<text x="151.8" y="97.5" transform="rotate(-90 151.8 97.5)">V+</text>
<text x="155.3" y="99.8">V+</text>
<text x="160" y="99.8">GND</text>
<text x="235.4" y="96.3">GND</text>
<text x="254.3" y="96.3">TR1_O</text>
<text x="275.5" y="96.3">TR2_O</text>
<text x="50.4" y="106.9" transform="rotate(-90 50.4 106.9)">+3V3</text>
<text x="57.5" y="104.5" transform="rotate(-90 57.5 104.5)">RXD1</text>
<text x="59.9" y="104.5" transform="rotate(-90 59.9 104.5)">+3V3</text>
<text x="62.2" y="104.5" transform="rotate(-90 62.2 104.5)">SD_CLK</text>
<text x="66.9" y="104.5" transform="rotate(-90 66.9 104.5)">SD_DO</text>
<text x="75.2" y="103.8">GND</text>
<text x="223.7" y="107.8" transform="rotate(-90 223.7 107.8)">+3V3</text>
<text x="44.5" y="110.4">RXD1</text>
<text x="44.5" y="112.8">SD_DO</text>
<text x="44.5" y="115.1">SD_CLK</text>
<text x="44.5" y="117.5">GND</text>
<text x="44.5" y="119.8">+3V3</text>
<text x="162.4" y="119.8">+3V3</text>
<text x="222.5" y="117.5">TT3</text>
<text x="240.1" y="118.7">GPS_TX</text>
<text x="162.4" y="122.2">GND</text>
<text x="208.3" y="123.4">TR3_C</text>
<text x="240.1" y="121">GPS_RX</text>
<text x="240.1" y="125.7">GND</text>
<text x="240.1" y="123.4">TR3_O</text>
<text x="148.2" y="129.2">SCL</text>
<text x="148.2" y="131.6">SDA</text>
<text x="138.1" y="132.1">+5V</text>
<text x="148.2" y="136.3">GND</text>
<text x="233" y="134">FQN1N50CI</text>
<text x="246" y="132.8">TT3</text>
<text x="251.9" y="134.5">TP0602N3</text>
<text x="269.6" y="136.1" transform="rotate(-90 269.6 136.1)">+3V3</text>
<text x="39.8" y="143.4">RST</text>
<text x="93.3" y="143.4">+5V</text>
<text x="218.9" y="138.7">GND</text>
<text x="229.5" y="141.1">TR3_C</text>
<text x="244.9" y="139.9">N3A</text>
<text x="263.7" y="139.2">P3A</text>
<text x="39.8" y="148.1">TX0</text>
<text x="39.8" y="145.8">RX0</text>
<text x="93.2" y="148.1">+3V3</text>
<text x="93.5" y="145.8">GND</text>
<text x="110.1" y="148.8">+3.3V</text>
<text x="112.1" y="144">+5V</text>
<text x="246" y="145.8">GND</text>
<text x="264.9" y="145.8">TR3_O</text>
<text x="39.8" y="152.8">PM1_TX</text>
<text x="39.8" y="155.2">RXD1</text>
<text x="39.8" y="150.5">RGB_LED</text>
<text x="89.3" y="155.2">GPS_TX</text>
<text x="89.3" y="152.8">GPS_RX</text>
<text x="89.6" y="150.5">SD_CLK</text>
<text x="160" y="152.8">+3V3</text>
<text x="39.8" y="157.5">LOPY_CLK</text>
<text x="39.8" y="159.9">LOPY_MOSI</text>
<text x="91.3" y="157.5">TR1_C</text>
<text x="91.3" y="159.9">TR3_C</text>
<text x="39.8" y="167">SDA</text>
<text x="39.8" y="164.6">SD_DO</text>
<text x="39.8" y="162.2">LOPY_MISO</text>
<text x="89.5" y="162.2">PM2_RX</text>
<text x="89.5" y="164.6">PM1_RX</text>
<text x="89.8" y="166.7">P16</text>
<text x="208.3" y="165.8">TX0</text>
<text x="237.9" y="167.6">V_IN</text>
<text x="253.1" y="167">V+</text>
<text x="263.5" y="167.6">PAD3</text>
<text x="39.8" y="169.3">SCL</text>
<text x="39.8" y="171.7">PM2_TX</text>
<text x="89.2" y="171.7">BUTTON</text>
<text x="89.8" y="169.1">P15</text>
<text x="100.4" y="169.9">V_BUTTON</text>
<text x="145.9" y="171.7">BUTTON</text>
<text x="208.3" y="168.2">RX0</text>
<text x="237.9" y="169.9">GND</text>
<text x="253.1" y="169.3">GND</text>
<text x="253.1" y="171.7">+5V</text>
<text x="263.5" y="169.9">PAD4</text>
<text x="263.5" y="172.3">PAD5</text>
<text x="37" y="179.4">H2</text>
<text x="39.8" y="174">WIFI</text>
<text x="89.3" y="174">P13</text>
<text x="171.8" y="176.4">GND</text>
<text x="211.8" y="177.5">GND</text>
<text x="243" y="176.9">+5V</text>
<text x="37" y="182.2">MOUNT-HOLE3.0</text>
<text x="273.9" y="184.5">MOUNT-HOLE3.0</text>
<text x="278.6" y="181.7">H4</text>
</g>
<g font-size="2.3" fill="#0dab76">
<text x="246" y="70.4">PM1</text>
<text x="282.5" y="70.4">PM2</text>
<text x="176.5" y="118.7">T &amp; H</text>
<text x="257.8" y="122.2">GPS</text>
<text x="176.5" y="132.8">RTC</text>
</g>
<g font-size="2" fill="#808080">
<text x="89.7" y="64.1">CD1</text>
<text x="96.2" y="65.2">CARD_DETECT</text>
<text x="44.4" y="70">G4</text>
<text x="44.4" y="67.7">G3</text>
<text x="51.4" y="71.1">G4</text>
<text x="51.4" y="68.7">G3</text>
<text x="68" y="71">G1</text>
<text x="68" y="68.7">G2</text>
<text x="75" y="70">G1</text>
<text x="75" y="67.7">G2</text>
<text x="89.7" y="66.5">CD2</text>
<text x="96.2" y="67.5">CARD_DETECT1</text>
<text x="177.4" y="68.9">+</text>
<text x="177.8" y="71.2">-</text>
<text x="238" y="66.5">1</text>
<text x="238" y="68.9">2</text>
<text x="238" y="71.2">3</text>
<text x="274.6" y="66.5">1</text>
<text x="274.6" y="68.9">2</text>
<text x="274.6" y="71.2">3</text>
<text x="92.6" y="75.9">3</text>
<text x="92.6" y="73.6">7</text>
<text x="96.2" y="77">DATA_IN</text>
<text x="96.2" y="74.6">DATA_OUT</text>
<text x="238" y="73.6">4</text>
<text x="274.6" y="73.6">4</text>
<text x="92.6" y="80.6">2</text>
<text x="92.6" y="78.3">5</text>
<text x="92.6" y="83">8</text>
<text x="96.2" y="81.7">CS</text>
<text x="96.2" y="79.3">SCLK</text>
<text x="53.5" y="87" transform="rotate(-90 53.5 87)">DATA2</text>
<text x="55.8" y="87" transform="rotate(-90 55.8 87)">CS</text>
<text x="58.2" y="87" transform="rotate(-90 58.2 87)">DI</text>
<text x="60.6" y="87" transform="rotate(-90 60.6 87)">VDD</text>
<text x="62.9" y="87" transform="rotate(-90 62.9 87)">SCLK</text>
<text x="65.3" y="87" transform="rotate(-90 65.3 87)">VSS</text>
<text x="67.6" y="87" transform="rotate(-90 67.6 87)">DO</text>
<text x="70" y="87" transform="rotate(-90 70 87)">DATA1</text>
<text x="72.3" y="87" transform="rotate(-90 72.3 87)">CDN</text>
<text x="92.6" y="85.3">1</text>
<text x="96.2" y="84">DAT1</text>
<text x="96.2" y="86.4">DAT2</text>
<text x="178.6" y="87.7">1</text>
<text x="52.5" y="92.5" transform="rotate(-90 52.5 92.5)">1</text>
<text x="54.8" y="92.5" transform="rotate(-90 54.8 92.5)">2</text>
<text x="57.1" y="92.5" transform="rotate(-90 57.1 92.5)">3</text>
<text x="59.5" y="92.5" transform="rotate(-90 59.5 92.5)">4</text>
<text x="61.9" y="92.5" transform="rotate(-90 61.9 92.5)">5</text>
<text x="64.2" y="92.5" transform="rotate(-90 64.2 92.5)">6</text>
<text x="66.6" y="92.5" transform="rotate(-90 66.6 92.5)">7</text>
<text x="69" y="92.5" transform="rotate(-90 69 92.5)">8</text>
<text x="71.3" y="92.5" transform="rotate(-90 71.3 92.5)">9</text>
<text x="92.6" y="92.4">6</text>
<text x="92.6" y="90">4</text>
<text x="96.2" y="93.5">VSS</text>
<text x="96.2" y="91.1">VDD</text>
<text x="178.6" y="92.4">2</text>
<text x="89.7" y="99.5">MT1</text>
<text x="89.7" y="97.1">MT2</text>
<text x="96.2" y="100.5">GND</text>
<text x="96.2" y="98.2">GND1</text>
<text x="42" y="107.7">7</text>
<text x="42" y="105.4">8</text>
<text x="42" y="112.4">5</text>
<text x="42" y="110.1">6</text>
<text x="42" y="119.5">2</text>
<text x="42" y="117.1">3</text>
<text x="42" y="114.8">4</text>
<text x="168.5" y="114.8">1</text>
<text x="168.5" y="117.1">2</text>
<text x="168.5" y="119.5">3</text>
<text x="249.8" y="118.3">1</text>
<text x="42" y="121.9">1</text>
<text x="168.5" y="121.9">4</text>
<text x="249.8" y="120.7">2</text>
<text x="249.8" y="123">3</text>
<text x="249.8" y="125.4">4</text>
<text x="168.5" y="128.9">1</text>
<text x="168.5" y="131.3">2</text>
<text x="168.5" y="133.6">3</text>
<text x="168.5" y="136">4</text>
<text x="56.6" y="143">1</text>
<text x="82" y="143">1</text>
<text x="56.6" y="145.4">2</text>
<text x="56.6" y="147.8">3</text>
<text x="82" y="145.4">2</text>
<text x="82" y="147.8">3</text>
<text x="56.6" y="150.1">4</text>
<text x="56.6" y="152.5">5</text>
<text x="56.6" y="154.9">6</text>
<text x="82" y="150.1">4</text>
<text x="82" y="152.5">5</text>
<text x="82" y="154.9">6</text>
<text x="56.6" y="157.2">7</text>
<text x="56.6" y="159.6">8</text>
<text x="56.6" y="161.9">9</text>
<text x="82" y="157.2">7</text>
<text x="82" y="159.6">8</text>
<text x="82" y="161.9">9</text>
<text x="161" y="158.4">1</text>
<text x="164.5" y="159.4">A0</text>
<text x="169.6" y="159.4">A1</text>
<text x="174.5" y="158.4">4</text>
<text x="55.5" y="164.3">10</text>
<text x="55.6" y="166.6">11</text>
<text x="82" y="164.3">10</text>
<text x="82" y="166.6">11</text>
<text x="161" y="163.1">2</text>
<text x="164.5" y="164.1">B0</text>
<text x="169.6" y="164.1">B1</text>
<text x="174.5" y="163.1">3</text>
<text x="215.6" y="165.4">1</text>
<text x="215.6" y="167.8">2</text>
<text x="55.5" y="169">12</text>
<text x="55.5" y="171.3">13</text>
<text x="55.5" y="173.7">14</text>
<text x="82" y="169">12</text>
<text x="82" y="171.3">13</text>
<text x="82" y="173.7">14</text>
<text x="215.6" y="170.1">3</text>
<text x="215.6" y="172.5">4</text>
<text x="55.5" y="176.1">15</text>
<text x="55.5" y="178.4">16</text>
<text x="82" y="176.1">15</text>
<text x="82" y="178.4">16</text>
</g>
<g font-size="1.7" fill="#808080">
<text x="144.7" y="58.6">D2B</text>
<text x="169.8" y="57.4">D3B</text>
<text x="130.6" y="64.5">DC-005</text>
<text x="144.7" y="64.5">40V-1A</text>
<text x="167.5" y="63.3">40V-1A</text>
<text x="181.2" y="64.5">DC_JST</text>
<text x="204.8" y="65.7" transform="rotate(-90 204.8 65.7)">R2B</text>
<text x="204.8" y="61" transform="rotate(-90 204.8 61)">10K</text>
<text x="208.3" y="65.7" transform="rotate(-90 208.3 65.7)">R2A</text>
<text x="208.3" y="61" transform="rotate(-90 208.3 61)">10K</text>
<text x="216.6" y="63.3">SSM3J328R,LF</text>
<text x="240.1" y="64.5">4P-2.0</text>
<text x="251.9" y="62.1">SSM3J328R,LF</text>
<text x="276.7" y="64.5">4P-2.0</text>
<text x="129.4" y="66.8">DC_JACK_A</text>
<text x="144.7" y="66.8">D2A</text>
<text x="167.1" y="66.8">1N4004</text>
<text x="181.2" y="66.8">2p-2.0</text>
<text x="206" y="70.4">N1B</text>
<text x="216.6" y="70.4">P1B</text>
<text x="253.1" y="71.5">P2B</text>
<text x="144.7" y="72.7">1N4004</text>
<text x="169.8" y="72.7">D3A</text>
<text x="169.8" y="77.4">D1B</text>
<text x="206" y="77.4">BSS138W-7-F</text>
<text x="167.5" y="83.3">40V-1A</text>
<text x="201.3" y="81" transform="rotate(-90 201.3 81)">10K</text>
<text x="204.8" y="81" transform="rotate(-90 204.8 81)">10K</text>
<text x="50.4" y="84.5" transform="rotate(-90 50.4 84.5)">ST-TF-003A</text>
<text x="129.4" y="89.2">DC_JACK_B</text>
<text x="130.1" y="87.3">DC-005</text>
<text x="167.1" y="85.7">1N4004</text>
<text x="178.9" y="84.5">GREEN-2P-3.5</text>
<text x="201.3" y="85.7" transform="rotate(-90 201.3 85.7)">R3B</text>
<text x="204.8" y="85.7" transform="rotate(-90 204.8 85.7)">R3A</text>
<text x="50.4" y="90.4" transform="rotate(-90 50.4 90.4)">SD_CHINA</text>
<text x="169.8" y="91.6">D1A</text>
<text x="180" y="97.5">DC_SCREW</text>
<text x="33.1" y="102.2">BOB_SD</text>
<text x="170.6" y="112.8">4P-2.0</text>
<text x="217.8" y="111.6" transform="rotate(-90 217.8 111.6)">10K</text>
<text x="221.3" y="111.6" transform="rotate(-90 221.3 111.6)">10K</text>
<text x="217.8" y="116.3" transform="rotate(-90 217.8 116.3)">R4B</text>
<text x="221.3" y="116.3" transform="rotate(-90 221.3 116.3)">R4A</text>
<text x="228.3" y="115.1">SSM3J328R,LF</text>
<text x="251.9" y="116.3">4P-2.0</text>
<text x="34.2" y="125.7">8p-2.54</text>
<text x="215.4" y="121">BSS138W-7-F</text>
<text x="228.3" y="121">P3B</text>
<text x="170.6" y="126.9">4P-2.0</text>
<text x="213" y="131.6" transform="rotate(-90 213 131.6)">R5B</text>
<text x="213" y="126.9" transform="rotate(-90 213 126.9)">10K</text>
<text x="216.6" y="131.6" transform="rotate(-90 216.6 131.6)">R5A</text>
<text x="216.6" y="126.9" transform="rotate(-90 216.6 126.9)">10K</text>
<text x="222.5" y="126.9">N3B</text>
<text x="54" y="139.9">J1</text>
<text x="59.9" y="139.9">16p-2.54</text>
<text x="73.3" y="139.9">16p-2.54</text>
<text x="84" y="139.9">J2</text>
<text x="163.5" y="156.3">CONFIG</text>
<text x="226" y="167">4p-2.54</text>
<text x="165.9" y="170.5">R1A</text>
<text x="165.9" y="174">10K</text>
<text x="165.9" y="179.9">10K</text>
<text x="165.9" y="176.4">R1B</text>
</g>
</svg>
